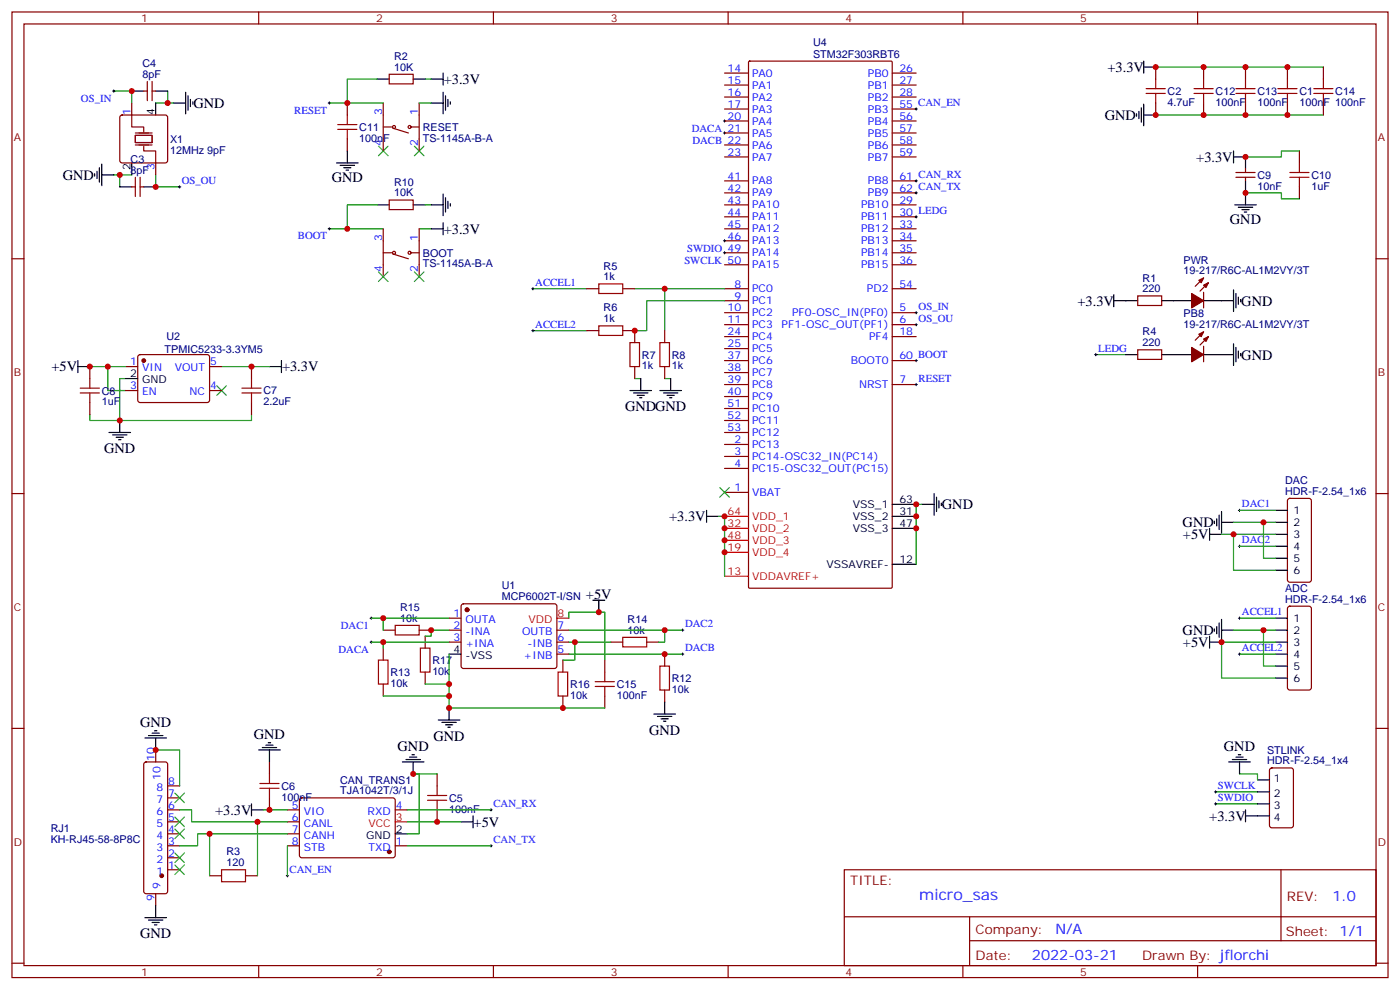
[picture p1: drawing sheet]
<svg xmlns="http://www.w3.org/2000/svg" width="412mm" height="292mm" viewBox="0 0 412 292" stroke-linecap="round" stroke-linejoin="round" font-family="sans-serif">
<g fill="none" stroke="#870000" stroke-width=".35">
<path d="M3.5 3.5h405.4v284.4h-405.4zM7.1 7.1h398.2v277.2h-398.2zM76.2 3.5v3.6M145.3 3.5v3.6M214.5 3.5v3.6M220.5 18.2l.3-.2h41.7l.3 .3v154.6l-.3 .3h-41.7l-.3-.3zM283.6 3.5v3.6M340.4 19.8v3.5M352.8 3.5v3.6M354.5 19.8v3.5M366.9 19.8v3.5M379.2 19.8v3.5"/>
<path d="M389.8 19.8v3.5M35.5 34.1l.5-.2h12.7l.5 .2 .2 .5v12.7l-.2 .5-.5 .2h-12.7l-.5-.3-.2-.4v-12.7zM38.8 30.3v3.6M42.3 26.8h1.1M43.4 24v5.6M44.8 24v5.6M44.8 26.8h1.1M102.3 30.3v3.6M112.9 30.3v14.1M112.9 37.4h2.5M114.7 21.9h7v2.8h-7zM115.7 37.7l4.6 1.5"/>
<path d="M121 37.4h2.5M123.5 30.3v14.1M213.4 39.2h7.1M213.4 35.6h7.1M213.4 32.1h7.1M213.4 28.6h7.1M213.4 25h7.1M213.4 21.5h7.1M262.8 39.2h7.1M262.8 35.6h7.1M262.8 32.1h7.1M262.8 28.6h7.1"/>
<path d="M262.8 25h7.1M262.8 21.5h7.1M340.4 30.3v3.6M354.5 30.3v3.6M366.9 30.3v3.6M379.2 30.3v3.6M389.8 30.3v3.6M38.8 55h1.1M39.9 52.2v5.7M41.3 52.2v5.7M41.3 55h1M45.9 48v3.5"/>
<path d="M102.3 40.9v3.5M114.7 58.9h7v2.8h-7zM213.4 56.8h7.1M213.4 53.3h7.1M213.4 46.2h7.1M213.4 42.7h7.1M262.8 56.8h7.1M262.8 53.3h7.1M262.8 46.2h7.1M262.8 42.7h7.1M364.1 52.2h5.6M364.1 50.8h5.6"/>
<path d="M366.9 49.7v1.1M366.9 52.2v1.1M382.8 44.4v3.6M382.8 55v3.6M3.5 76.2h3.6M112.9 67.4v14.1M112.9 74.4h2.5M115.7 74.8l4.6 1.4M121 74.4h2.5M123.5 67.4v14.1M213.4 78h7.1M213.4 74.4h7.1"/>
<path d="M213.4 70.9h7.1M213.4 67.4h7.1M213.4 63.9h7.1M213.4 60.3h7.1M262.8 78h7.1M262.8 74.4h7.1M262.8 70.9h7.1M262.8 67.4h7.1M262.8 63.9h7.1M262.8 60.3h7.1M405.3 76.2h3.6M172.9 85h3.5"/>
<path d="M172.9 97.4h3.5M183.4 85h3.6M183.4 97.4h3.6v3.5M195.8 97.4v3.5M213.4 99.1h7.1M213.4 95.6h7.1M213.4 92.1h7.1M213.4 85h7.1M213.4 88.5h7.1M262.8 99.1h7.1M262.8 95.6h7.1M262.8 92.1h7.1"/>
<path d="M262.8 85h7.1M335.1 87.1h7.1v2.9h-7.1zM354.5 81.8l-2.4 2.5M354.5 86.1v4.6M354.5 97.7l-2.4 2.5M356 83.3l-2.5 2.4M356 99.1l-2.5 2.5M26.5 107.9v3.6M26.5 118.5v3.6M37 107.9h3.6M37 115h3.6M40.8 104.6l.5-.2 20 .1 .4 .6v13l-.7 .4h-20l-.4-.7v-12.7z"/>
<path d="M61.7 107.9h3.6M61.7 115h3.6M74.1 107.9v3.6M74.1 118.5v3.6M187 107.9v3.6M195.8 107.9v3.6M213.4 116.8h7.1M213.4 113.2h7.1M213.4 109.7h7.1M213.4 106.2h7.1M213.4 102.7h7.1M262.8 113.2h7.1"/>
<path d="M262.8 106.2h7.1M335.1 103h7.1v2.8h-7.1zM354.5 102v4.5M213.4 137.9h7.1M213.4 134.4h7.1M213.4 130.9h7.1M213.4 127.4h7.1M213.4 123.8h7.1M213.4 120.3h7.1M3.5 145.3h3.6M213.4 145h7.1M379.5 147l.4-.2h5.7l.6 .4 .1 23.5-.5 .7h-5.9l-.6-.4-.1-23.5z"/>
<path d="M405.3 145.3h3.6M136.1 178l.4-.2 27.1 .1 .4 .6v17.9l-.7 .4h-27l-.5-.7v-17.6zM379.5 178.7l.4-.2h5.7l.6 .4 .1 23.6-.5 .6-5.9 .1-.6-.5-.1-23.5zM112.9 190.9v3.5M112.9 185.6h3.5M123.5 185.6h3.5M125.2 187.3v3.6M125.2 197.9v3.5M132.3 182h3.5M132.3 185.6h3.5M132.3 189.1h3.5M164 185.6h3.6"/>
<path d="M164 189.1h3.6M164 192.6h3.6M165.8 194.4v3.5M178.2 194.4v3.5M179.9 189.1h3.5M190.5 189.1h3.5M195.8 192.6v3.5M3.5 214.5h3.6M112.9 201.4v3.6M165.8 205v3.5M178.2 205v3.5M195.8 203.2v3.5"/>
<path d="M405.3 214.5h3.6M42.6 224.6l.4-.2h5.7l.5 .2 .2 .5v37.4l-.2 .5-.5 .2h-5.7l-.5-.3-.2-.4v-37.4zM45.9 220.8v3.6M49.4 238.5h3.5M49.4 235h3.5M49.4 231.4h3.5M79.4 224.4v3.5M79.4 235v3.5M84.7 238.5h3.5M88.4 235.2l.5-.2h27.1l.4 .7v16.5l-.7 .4-27.1-.1-.4-.6v-16.2zM116.4 238.5h3.5M128.8 227.9v3.5"/>
<path d="M128.8 238.5v3.5M374.2 226.3l.4-.2h5.7l.6 .5 .1 16.5-.5 .6-5.9 .1-.6-.5-.1-16.5zM49.4 256.1h3.5M49.4 252.6h3.5M49.4 249.1h3.5M49.4 245.5h3.5M49.4 242h3.5M61.7 257.9h3.6M72.3 257.9h3.5M84.7 249.1h3.5M84.7 245.5h3.5M84.7 242h3.5"/>
<path d="M116.4 249.1h3.5M248.7 256.1h156.6v28.2h-156.6zM377.3 256.1v20.9M45.9 263.2v3.5M248.7 270h156.5M285.6 277h119.6M285.6 270v14.1M3.5 283.6h3.6M76.2 284.3v3.6M145.3 284.3v3.6M214.5 284.3v3.6M283.6 284.3v3.6"/>
<path d="M352.8 284.3v3.6M405.3 283.6h3.6"/>
<circle cx="116.1" cy="37.4" r=".44"/>
<circle cx="120.6" cy="37.4" r=".44"/>
<circle cx="116.1" cy="74.4" r=".44"/>
<circle cx="120.6" cy="74.4" r=".44"/>
</g>
<g fill="none" stroke="#008700" stroke-width=".35">
<path d="M340.4 19.8h49.4M33.5 26.8h5.3v3.5M45.9 30.3h5.3M49.4 26.8v3.5M97 30.3h15.9M111.1 23.3h-8.8v7M123.5 30.3h3.5M125.2 23.3h1.8M340.4 33.9h49.4M33.5 51.5h5.3M35.3 51.5v3.5M45.9 51.5v3.5h7"/>
<path d="M366.9 56.8h10.6v1.8h5.3M382.8 44.4h-5.3v1.8h-10.6M97 67.4h15.9M111.1 60.3h-8.8v7.1M123.5 67.4h3.5M125.2 60.3h1.8M157 85h15.9M157 97.4h15.9M187 85h26.4M195.8 85v12.4M213.4 88.5h-22.9v8.9h-3.5M26.5 107.9h10.5"/>
<path d="M31.7 107.9v7.1h5.3M37 111.5h-1.7v12.3h-8.8v-1.7M65.3 107.9h14.1M187 111.5h1.7M195.8 111.5h1.8M322.8 104.4h8.8M74.1 122.1v1.7h-38.8M211.7 152h1.7v17.7M271.6 148.5h-1.7v17.7M359.8 157.3h15.9M363.4 157.3v10.6h12.3M363.4 153.8h12.3"/>
<path d="M365.1 150.3h10.6M372.2 153.8v10.6h3.5M365.1 160.9h10.6M109.4 182h22.9M109.4 189.1h22.9M112.9 182v3.6M112.9 189.1v1.8M132.3 192.6v15.9h45.9M132.3 185.6h-5.3v1.7h-1.8M167.6 182v-1.7h10.6v14.1M167.6 192.6h33.5M167.6 185.6h33.5"/>
<path d="M167.6 189.1h12.3M169.3 189.1v5.3h-3.5M195.8 185.6v3.5h-1.8M363.4 185.6h12.3M365.1 182h10.6M365.1 192.6h10.6M372.2 185.6v10.5h3.5M375.7 189.1h-15.9v10.6h15.9M112.9 205h19.4M125.2 201.4h7.1M45.9 220.8h7v10.6M52.9 238.5h3.5v3.5h28.3"/>
<path d="M77.6 238.5h7.1M119.9 238.5h24.7M128.8 227.9h-7.1h1.8v17.6h-3.6M358.1 236.7h12.3M358.1 233.2h12.3M365.1 227.9h5.3v1.8M61.7 245.5v12.4M75.8 242v15.9M84.7 245.5h-26.5v3.6h-5.3M84.7 249.1v8.8M119.9 242h15.9M119.9 249.1h24.7"/>
</g>
<g fill="none" stroke="#000" stroke-width=".35">
<path d="M336.9 19.8h3.5M336.9 18v3.5M38.8 26.8h3.5M45.9 30.3v3.6M45.9 26.8h3.5M51.2 30.3h3.5M54.7 27.2v6.3M55.4 28.2v4.3M56.1 29.3v2.1M56.8 30v.7M111.1 23.3h3.6M121.7 23.3h3.5"/>
<path d="M127 30.3h3.5M127 23.3h3.5M130.5 21.5v3.5M130.5 27.2v6.3M131.2 28.2v4.3M131.9 29.3v2.1M132.6 30v.7M334.8 33.5v.7M335.5 32.8v2.1M336.2 31.8v4.2M336.9 30.7v6.3M336.9 33.9h3.5"/>
<path d="M27.9 51.2v.7M28.6 50.4v2.2M29.3 49.4v4.2M30 51.5h3.5M30 48.3v6.4M35.3 55h3.5M38.8 48v3.5M42.3 55h3.6M99.1 48h6.4M100.2 48.7h4.2M101.2 49.4h2.2M102 50.1h.7"/>
<path d="M102.3 44.4v3.6M130.5 57.1v6.4M131.2 58.2v4.2M131.9 59.3v2.1M132.6 60v.7M363.4 44.4v3.6M363.4 46.2h3.5v3.5M366.9 53.3v7M111.1 60.3h3.6M121.7 60.3h3.5M127 60.3h3.5M127 67.4h3.5"/>
<path d="M130.5 65.6v3.5M363.7 60.3h6.4M364.8 61h4.2M365.8 61.7h2.1M366.5 62.4h.7M328.1 88.5h7M328.1 86.8v3.5M342.2 88.5h8.8M354.5 88.5h8.9M363.4 85.4v6.3M364.1 86.4v4.3M364.8 87.5v2.1"/>
<path d="M365.5 88.2v.7M22.9 107.9h3.6M22.9 106.2v3.5M37 111.5h3.6M79.4 107.9h3.5M82.9 106.2v3.5M185.6 115h6.3M186.6 115.7h4.3M187.7 116.4h2.1M188.4 117.1h.7M188.7 111.5v3.5M194.4 115h6.3"/>
<path d="M195.4 115.7h4.3M196.5 116.4h2.1M197.2 117.1h.7M197.6 111.5v3.5M331.6 104.4h3.5M342.2 104.4h8.8M354.5 104.4h8.9M363.4 101.2v6.4M364.1 102.3v4.2M364.8 103.4v2.1M365.5 104.1v.7M32.1 127.4h6.4"/>
<path d="M33.2 128.1h4.2M34.2 128.8h2.1M34.9 129.5h.7M35.3 123.8v3.6M208.1 152h3.6M208.1 150.3v3.5M262.8 155.6h7.1M262.8 152h7.1M262.8 148.5h7.1M271.6 148.5h3.6M275.2 145.3v6.4M275.9 146.4v4.2"/>
<path d="M276.6 147.5v2.1M277.3 148.2v.7M356.3 157.3h3.5M356.3 155.6v3.5M357.7 153.5v.7M358.4 152.8v2.1M359.1 151.7v4.2M359.8 153.8h3.6M359.8 150.6v6.4M375.7 150.3h3.5M375.7 153.8h3.5M375.7 157.3h3.5"/>
<path d="M174.6 176.7h3.6M176.4 176.7v3.6M262.8 166.2h7.1M375.7 160.9h3.5M375.7 164.4h3.5M375.7 167.9h3.5M132.3 192.6h3.5M356.3 189.1h3.5M356.3 187.3v3.6M357.7 185.2v.7M358.4 184.5v2.1M359.1 183.4v4.3"/>
<path d="M359.8 185.6h3.6M359.8 182.4v6.3M375.7 182h3.5M375.7 185.6h3.5M375.7 189.1h3.5M375.7 192.6h3.5M375.7 196.1h3.5M375.7 199.7h3.5M42.7 217.3h6.3M43.7 216.6h4.3M44.8 215.9h2.1M45.5 215.2h.7"/>
<path d="M45.9 217.3v3.5M78.3 219.4h2.1M79 218.7h.7M129.1 212h6.4M130.2 212.7h4.2M131.2 213.4h2.1M131.9 214.1h.7M132.3 208.5v3.5M192.6 210.3h6.4M193.7 211h4.2M194.7 211.7h2.1M195.4 212.4h.7"/>
<path d="M195.8 206.7v3.6M74.1 238.5h3.5M74.1 236.7v3.5M76.2 220.8h6.3M77.3 220.1h4.2M79.4 220.8v3.6M118.5 224.4h6.4M119.6 223.7h4.2M120.6 223h2.2M121.4 222.3h.7M121.7 224.4v3.5M361.9 224.4h6.4"/>
<path d="M363 223.7h4.2M364.1 223h2.1M364.8 222.3h.7M365.1 224.4v3.5M366.9 238.5v3.5M370.4 229.7h3.5M370.4 233.2h3.5M370.4 236.7h3.5M116.4 245.5h3.5M135.8 242h3.5M139.3 240.2v3.6M366.9 240.2h7"/>
<path d="M42.7 270.2h6.3M43.7 270.9h4.3M44.8 271.6h2.1M45.5 272.3h.7M45.9 266.7v3.5"/>
</g>
<g fill="none" stroke="#000" stroke-width=".29">
<path d="M33.2 26.8h.7M33.5 26.5v.7M96.7 30.3h.7M97 30v.7M213.1 35.6h.7M213.1 39.2h.7M213.4 35.3v.7M213.4 38.8v.7M269.5 32.1h.7M269.9 31.8v.7M52.6 55h.7M52.9 54.7v.7"/>
<path d="M269.5 53.3h.7M269.5 56.8h.7M269.9 52.9v.7M269.9 56.4v.7M96.7 67.4h.7M97 67v.7M213.1 70.9h.7M213.1 74.4h.7M213.4 70.6v.7M213.4 74.1v.7M269.5 63.9h.7M269.9 63.5v.7"/>
<path d="M156.6 97.4h.7M156.6 85h.7M157 84.7v.7M157 97v.7M269.5 92.1h.7M269.5 95.6h.7M269.9 91.7v.7M269.9 95.2v.8M269.5 113.2h.7M269.5 106.2h.7M269.9 105.8v.7M269.9 112.9v.7"/>
<path d="M322.4 104.4h.7M322.8 104.1v.7M364.8 150.3h.7M365.1 149.9v.7M364.8 160.9h.7M365.1 160.5v.7M109 182h.7M109 189.1h.7M109.4 181.7v.7M109.4 188.7v.7M200.7 192.6h.7M200.7 185.6h.7"/>
<path d="M201.1 185.2v.7M201.1 192.3v.7M364.8 182h.7M364.8 192.6h.7M365.1 181.7v.7M365.1 192.3v.7M144.3 238.5h.7M144.6 238.1v.7M357.7 233.2h.7M357.7 236.7h.7M358.1 232.8v.7M358.1 236.4v.7"/>
<path d="M84.3 257.9h.7M84.7 257.5v.7M144.3 249.1h.7M144.6 248.7v.7"/>
</g>
<path d="M38.8 33.9v3.5h3.5v1.4M39.9 39.9h4.9v2.1h-4.9zM39.9 39.2h4.9M39.9 42.7h4.9M42.3 43v1.4h3.6v3.6" fill="none" stroke="#870012" stroke-width=".35"/>
<g fill="none" stroke="#3c3" stroke-width=".35">
<path d="M111.5 43l2.8 2.9M114.3 43l-2.8 2.9M122.1 43l2.8 2.9M124.9 43l-2.8 2.9M111.5 80.1l2.8 2.8M114.3 80.1l-2.8 2.8M122.1 80.1l2.8 2.8M124.9 80.1l-2.8 2.8M63.9 113.6l2.8 2.8M66.7 113.6l-2.8 2.8M212 143.6l2.8 2.8M214.8 143.6l-2.8 2.8"/>
<path d="M51.5 233.5l2.8 2.9M54.3 233.5l-2.8 2.9M51.5 254.7l2.8 2.8M51.5 251.2l2.8 2.8M51.5 244.1l2.8 2.8M51.5 240.6l2.8 2.8M54.3 254.7l-2.8 2.8M54.3 251.2l-2.8 2.8M54.3 244.1l-2.8 2.8M54.3 240.6l-2.8 2.8"/>
</g>
<g fill="#870000" stroke="#870000" stroke-width=".35">
<path d="M351 86.4l3.5 2.1-3.5 2.2z"/>
<path d="M354.5 84l1.5-.7-.8 1.4z"/>
<path d="M353.1 82.5l1.4-.7-.7 1.5z"/>
<path d="M351 102.3l3.5 2.1-3.5 2.1z"/>
<path d="M354.5 99.8l1.5-.7-.8 1.4z"/>
<path d="M353.1 98.4l1.4-.7-.7 1.4z"/>
<circle cx="47.6" cy="257.9" r=".53"/>
<circle cx="114.7" cy="250.8" r=".53"/>
<circle cx="42.3" cy="106.2" r=".53"/>
<circle cx="137.6" cy="179.6" r=".53"/>
</g>
<path d="M213.4 159.1h7.1M213.4 155.6h7.1M213.4 152h7.1M213.4 169.7h7.1M213.4 162.6h7.1M164 182h3.6M116.4 242h3.5" fill="none" stroke="#f00" stroke-width=".35"/>
<g fill="none" stroke="#a10000" stroke-width=".35">
<path d="M99.5 38.1h5.6M99.5 36.7h5.6M102.3 33.9v2.8M102.3 38.1v2.8M337.6 27.5h5.7M337.6 26.1h5.7M340.4 23.3v2.8M340.4 27.5v2.8M351.7 27.5h5.7M351.7 26.1h5.7M354.5 23.3v2.8M354.5 27.5v2.8"/>
<path d="M364.1 27.5h5.6M364.1 26.1h5.6M366.9 23.3v2.8M366.9 27.5v2.8M376.4 27.5h5.7M376.4 26.1h5.7M379.2 23.3v2.8M379.2 27.5v2.8M387 27.5h5.6M387 26.1h5.6M389.8 23.3v2.8M389.8 27.5v2.8"/>
<path d="M379.9 52.2h5.7M379.9 50.8h5.7M382.8 48v2.8M382.8 52.2v2.8M176.4 96h7v2.8h-7zM176.4 83.6h7v2.8h-7zM23.6 115.7h5.7M23.6 114.3h5.7M26.5 111.5v2.8M26.5 115.7v2.8M71.3 115.7h5.6M71.3 114.3h5.6"/>
<path d="M74.1 111.5v2.8M74.1 115.7v2.8M185.6 100.9h2.8v7h-2.8zM194.4 100.9h2.8v7h-2.8zM111.5 194.4h2.8v7h-2.8zM116.4 184.1h7.1v2.9h-7.1zM123.8 190.9h2.8v7h-2.8zM164.4 197.9h2.8v7.1h-2.8zM178.2 197.9v2.8M183.4 187.7h7.1v2.8h-7.1zM194.4 196.1h2.8v7.1h-2.8zM175.3 200.7h5.7"/>
<path d="M175.3 202.1h5.7M178.2 202.1v2.9M76.6 232.1h5.6M76.6 230.7h5.6M79.4 227.9v2.8M79.4 232.1v2.9M125.9 235.7h5.7M125.9 234.2h5.7M128.8 231.4v2.8M128.8 235.7v2.8M65.3 256.1h7v3.5h-7z"/>
</g>
<g fill="#c00">
<circle cx="35.3" cy="51.5" r=".88"/>
<circle cx="49.4" cy="30.3" r=".88"/>
<circle cx="340.4" cy="19.8" r=".88"/>
<circle cx="340.4" cy="33.9" r=".88"/>
<circle cx="79.4" cy="238.5" r=".88"/>
<circle cx="35.3" cy="123.8" r=".88"/>
<circle cx="74.1" cy="107.9" r=".88"/>
<circle cx="26.5" cy="107.9" r=".88"/>
<circle cx="31.8" cy="107.9" r=".88"/>
<circle cx="366.9" cy="56.8" r=".88"/>
<circle cx="102.3" cy="30.3" r=".88"/>
<circle cx="45.9" cy="220.8" r=".88"/>
<circle cx="366.9" cy="46.2" r=".88"/>
<circle cx="45.9" cy="55" r=".88"/>
<circle cx="38.8" cy="26.8" r=".88"/>
<circle cx="372.2" cy="153.8" r=".88"/>
<circle cx="363.4" cy="157.3" r=".88"/>
<circle cx="372.2" cy="185.6" r=".88"/>
<circle cx="359.8" cy="189.1" r=".88"/>
<circle cx="61.7" cy="245.5" r=".88"/>
<circle cx="75.8" cy="242" r=".88"/>
<circle cx="102.3" cy="67.4" r=".88"/>
<circle cx="213.4" cy="162.6" r=".88"/>
<circle cx="213.4" cy="159.1" r=".88"/>
<circle cx="213.4" cy="155.6" r=".88"/>
<circle cx="213.4" cy="152" r=".88"/>
<circle cx="269.9" cy="155.6" r=".88"/>
<circle cx="269.9" cy="152" r=".88"/>
<circle cx="269.9" cy="148.5" r=".88"/>
<circle cx="195.8" cy="85" r=".88"/>
<circle cx="128.8" cy="242" r=".88"/>
<circle cx="121.7" cy="227.9" r=".88"/>
<circle cx="187" cy="97.4" r=".88"/>
<circle cx="379.2" cy="33.9" r=".88"/>
<circle cx="354.5" cy="33.9" r=".88"/>
<circle cx="366.9" cy="33.9" r=".88"/>
<circle cx="379.2" cy="19.8" r=".88"/>
<circle cx="354.5" cy="19.8" r=".88"/>
<circle cx="366.9" cy="19.8" r=".88"/>
<circle cx="176.4" cy="180.3" r=".88"/>
<circle cx="195.8" cy="192.6" r=".88"/>
<circle cx="132.3" cy="205" r=".88"/>
<circle cx="112.9" cy="182" r=".88"/>
<circle cx="195.8" cy="185.6" r=".88"/>
<circle cx="132.3" cy="208.5" r=".88"/>
<circle cx="169.3" cy="189.1" r=".88"/>
<circle cx="112.9" cy="189.1" r=".88"/>
<circle cx="127" cy="185.6" r=".88"/>
<circle cx="132.3" cy="201.4" r=".88"/>
<circle cx="165.8" cy="208.5" r=".88"/>
</g>
<text font-size="4.6" fill="#00f" x="270.8" y="265.1">micro_sas</text>
<g font-size="4.2">
<text x="326.2" y="21.2">+3.3V</text>
<text x="130.7" y="24.7">+3.3V</text>
<text x="57" y="31.8">GND</text>
<text x="325.4" y="35.3">GND</text>
<text x="352.4" y="47.6">+3.3V</text>
<text x="18.5" y="52.9">GND</text>
<text x="97.7" y="53.6">GND</text>
<text x="362.3" y="66">GND</text>
<text x="130.7" y="68.8">+3.3V</text>
<text x="317.4" y="90">+3.3V</text>
<text x="365.7" y="90">GND</text>
<text x="365.7" y="105.9">GND</text>
<text x="15.2" y="109.4">+5V</text>
<text x="83.1" y="109.3">+3.3V</text>
<text x="184.1" y="121">GNDGND</text>
<text x="30.7" y="133.4">GND</text>
<text x="277.5" y="150">GND</text>
<text x="197.1" y="153.5">+3.3V</text>
<text x="348.4" y="155.2">GND</text>
<text x="348.4" y="158.7">+5V</text>
<text x="172.6" y="176.4">+5V</text>
<text x="348.4" y="187">GND</text>
<text x="348.4" y="190.5">+5V</text>
<text x="41.3" y="214.1">GND</text>
<text x="74.8" y="217.7">GND</text>
<text x="117.1" y="221.2">GND</text>
<text x="127.7" y="218.1">GND</text>
<text x="191.2" y="216.3">GND</text>
<text x="360.5" y="221.1">GND</text>
<text x="63.4" y="239.9">+3.3V</text>
<text x="139.5" y="243.4">+5V</text>
<text x="356.2" y="241.7">+3.3V</text>
<text x="41.3" y="276.3">GND</text>
</g>
<g font-size="4.2" fill="#00f">
<text x="392.5" y="265.4">1.0</text>
<text x="310.9" y="274.9">N/A</text>
<text x="304" y="282.7">2022-03-21</text>
</g>
<g font-size="3.9" fill="#800">
<text x="250.5" y="260.7">TITLE:</text>
<text x="379.1" y="265.4">REV:</text>
<text x="287.4" y="274.9">Company:</text>
<text x="378.7" y="275.5">Sheet: 1/1</text>
<text x="287.4" y="282.6">Date:</text>
<text x="336.4" y="282.7">Drawn By: jflorchi</text>
</g>
<g font-size="3.2" fill="#800">
<text x="41.6" y="6.5">1</text>
<text x="110.8" y="6.5">2</text>
<text x="179.9" y="6.5">3</text>
<text x="249.1" y="6.5">4</text>
<text x="318.2" y="6.5">5</text>
<text x="4.1" y="41.6">A</text>
<text x="405.9" y="41.6">A</text>
<text x="4.1" y="110.8">B</text>
<text x="405.9" y="110.8">B</text>
<text x="4.1" y="179.9">C</text>
<text x="405.9" y="179.9">C</text>
<text x="4.1" y="249.1">D</text>
<text x="405.9" y="249.1">D</text>
<text x="41.6" y="287.3">1</text>
<text x="110.8" y="287.3">2</text>
<text x="179.9" y="287.3">3</text>
<text x="249.1" y="287.3">4</text>
<text x="318.2" y="287.3">5</text>
</g>
<g font-size="3.2" fill="#000080">
<text x="116.1" y="17.6">R2</text>
<text x="239.5" y="16.9">STM32F303RBT6</text>
<text x="239.5" y="13.6">U4</text>
<text x="42" y="22.9">8pF</text>
<text x="42" y="19.7">C4</text>
<text x="116.1" y="20.8">10K</text>
<text x="344" y="28">C2</text>
<text x="358.1" y="28">C12</text>
<text x="370.4" y="28">C13</text>
<text x="382.8" y="28">C1</text>
<text x="393.3" y="28">C14</text>
<text x="344" y="31.1">4.7uF</text>
<text x="358.1" y="31.1">100nF</text>
<text x="370.4" y="31.1">100nF</text>
<text x="382.8" y="31.1">100nF 100nF</text>
<text x="105.8" y="41.7">100nF</text>
<text x="105.8" y="38.5">C11</text>
<text x="124.5" y="41.7">TS-1145A-B-A</text>
<text x="124.5" y="38.5">RESET</text>
<text x="38.5" y="47.9">C3</text>
<text x="50.1" y="45.2">12MHz 9pF</text>
<text x="50.1" y="42">X1</text>
<text x="38.5" y="51.2">8pF</text>
<text x="370.4" y="52.7">C9</text>
<text x="386.3" y="52.7">C10</text>
<text x="116.1" y="57.9">10K</text>
<text x="116.1" y="54.6">R10</text>
<text x="370.4" y="55.8">10nF</text>
<text x="386.3" y="55.8">1uF</text>
<text x="124.5" y="75.6">BOOT</text>
<text x="348.7" y="77.6">PWR</text>
<text x="124.5" y="78.8">TS-1145A-B-A</text>
<text x="177.8" y="82.5">1k</text>
<text x="177.8" y="79.4">R5</text>
<text x="336.6" y="82.9">R1</text>
<text x="348.7" y="80.8">19-217/R6C-AL1M2VY/3T</text>
<text x="336.6" y="86.1">220</text>
<text x="177.8" y="94.9">1k</text>
<text x="177.8" y="91.7">R6</text>
<text x="348.7" y="93.5">PB8</text>
<text x="49.1" y="100.2">U2</text>
<text x="336.6" y="102">220</text>
<text x="336.6" y="98.8">R4</text>
<text x="348.7" y="96.7">19-217/R6C-AL1M2VY/3T</text>
<text x="48.5" y="103.8">TPMIC5233-3.3YM5</text>
<text x="189.1" y="105.6">R7</text>
<text x="197.9" y="105.6">R8</text>
<text x="189.1" y="108.7">1k</text>
<text x="197.9" y="108.7">1k</text>
<text x="30" y="119.3">1uF</text>
<text x="30" y="116.2">C8</text>
<text x="77.6" y="119.3">2.2uF</text>
<text x="77.6" y="116.1">C7</text>
<text x="378.5" y="142.5">DAC</text>
<text x="378.5" y="145.7">HDR-F-2.54_1x6</text>
<text x="147.8" y="173.6">U1</text>
<text x="117.8" y="179.9">R15</text>
<text x="147.8" y="176.7">MCP6002T-I/SN</text>
<text x="378.5" y="177.4">HDR-F-2.54_1x6</text>
<text x="378.5" y="174.3">ADC</text>
<text x="117.8" y="183.1">10k</text>
<text x="184.9" y="183.4">R14</text>
<text x="184.9" y="186.6">10k</text>
<text x="127.4" y="195.6">R17</text>
<text x="115" y="202.2">10k</text>
<text x="115" y="199">R13</text>
<text x="127.4" y="198.7">10k</text>
<text x="167.9" y="202.6">R16</text>
<text x="181.7" y="202.6">C15</text>
<text x="197.9" y="204">10k</text>
<text x="197.9" y="200.8">R12</text>
<text x="167.9" y="205.8">10k</text>
<text x="181.7" y="205.8">100nF</text>
<text x="373.2" y="221.9">STLINK</text>
<text x="373.2" y="225.1">HDR-F-2.54_1x4</text>
<text x="82.9" y="232.6">C6</text>
<text x="100.2" y="233.9">TJA1042T/3/1J</text>
<text x="100.2" y="230.8">CAN_TRANS1</text>
<text x="82.9" y="235.8">100nF</text>
<text x="132.3" y="239.3">100nF</text>
<text x="132.3" y="236.1">C5</text>
<text x="14.9" y="244.9">RJ1</text>
<text x="14.9" y="248.1">KH-RJ45-58-8P8C</text>
<text x="66.7" y="251.9">R3</text>
<text x="66.7" y="255.1">120</text>
</g>
<g font-size="3.2" fill="#00f">
<text x="214.3" y="21.2">14</text>
<text x="221.5" y="22.6">PA0</text>
<text x="255.7" y="22.6">PB0</text>
<text x="264.9" y="21.2">26</text>
<text x="23.9" y="29.9">OS_IN</text>
<text x="214.3" y="28.2">16</text>
<text x="214.3" y="24.7">15</text>
<text x="221.5" y="29.6">PA2</text>
<text x="221.5" y="26.1">PA1</text>
<text x="255.7" y="29.6">PB2</text>
<text x="255.7" y="26.1">PB1</text>
<text x="264.9" y="28.2">28</text>
<text x="264.9" y="24.7">27</text>
<text x="38.5" y="33.9" transform="rotate(-90 38.5 33.9)">1</text>
<text x="86.7" y="33.4">RESET</text>
<text x="112.5" y="33.9" transform="rotate(-90 112.5 33.9)">3</text>
<text x="123.1" y="33.9" transform="rotate(-90 123.1 33.9)">1</text>
<text x="214.3" y="35.3">20</text>
<text x="214.3" y="31.8">17</text>
<text x="221.5" y="33.2">PA3</text>
<text x="255.7" y="33.2">PB3</text>
<text x="264.9" y="35.3">56</text>
<text x="264.9" y="31.8">55 CAN_EN</text>
<text x="203.8" y="38.8">DACA 21</text>
<text x="221.5" y="40.2">PA5</text>
<text x="221.5" y="36.7">PA4</text>
<text x="255.7" y="40.2">PB5</text>
<text x="255.7" y="36.7">PB4</text>
<text x="264.9" y="38.8">57</text>
<text x="112.5" y="42.9" transform="rotate(-90 112.5 42.9)">4</text>
<text x="123.1" y="42.9" transform="rotate(-90 123.1 42.9)">2</text>
<text x="204" y="42.3">DACB 22</text>
<text x="214.3" y="45.9">23</text>
<text x="221.5" y="47.3">PA7</text>
<text x="221.5" y="43.7">PA6</text>
<text x="255.7" y="47.3">PB7</text>
<text x="255.7" y="43.7">PB6</text>
<text x="264.9" y="45.9">59</text>
<text x="264.9" y="42.3">58</text>
<text x="45.5" y="50" transform="rotate(-90 45.5 50)">3</text>
<text x="214.3" y="52.9">41</text>
<text x="264.9" y="52.9">61 CAN_RX</text>
<text x="53.5" y="54.2">OS_OU</text>
<text x="214.3" y="56.4">42</text>
<text x="214.3" y="60">43</text>
<text x="221.5" y="57.9">PA9</text>
<text x="221.5" y="54.3">PA8</text>
<text x="255.7" y="57.9">PB9</text>
<text x="255.7" y="54.3">PB8</text>
<text x="264.9" y="56.4">62 CAN_TX</text>
<text x="264.9" y="60">29</text>
<text x="214.3" y="63.5">44</text>
<text x="221.5" y="64.9">PA11</text>
<text x="221.5" y="61.4">PA10</text>
<text x="253.6" y="64.9">PB11</text>
<text x="253.6" y="61.4">PB10</text>
<text x="264.9" y="63.5">30 LEDG</text>
<text x="87.7" y="70.5">BOOT</text>
<text x="112.5" y="70.9" transform="rotate(-90 112.5 70.9)">3</text>
<text x="123.1" y="70.9" transform="rotate(-90 123.1 70.9)">1</text>
<text x="214.3" y="70.6">46</text>
<text x="214.3" y="67">45</text>
<text x="221.5" y="72">PA13</text>
<text x="221.5" y="68.4">PA12</text>
<text x="253.6" y="72">PB13</text>
<text x="253.6" y="68.4">PB12</text>
<text x="264.9" y="70.6">34</text>
<text x="264.9" y="67">33</text>
<text x="201.6" y="77.6">SWCLK 50</text>
<text x="202.4" y="74.1">SWDIO 49</text>
<text x="221.5" y="75.5">PA14</text>
<text x="253.6" y="75.5">PB14</text>
<text x="264.9" y="77.6">36</text>
<text x="264.9" y="74.1">35</text>
<text x="112.5" y="80" transform="rotate(-90 112.5 80)">4</text>
<text x="123.1" y="80" transform="rotate(-90 123.1 80)">2</text>
<text x="221.5" y="79">PA15</text>
<text x="253.6" y="79">PB15</text>
<text x="157.7" y="84.1">ACCEL1</text>
<text x="216.4" y="88.2">9</text>
<text x="216.4" y="84.7">8</text>
<text x="221.5" y="89.6">PC1</text>
<text x="221.5" y="86.1">PC0</text>
<text x="255.4" y="86.1">PD2</text>
<text x="264.9" y="84.7">54</text>
<text x="214.3" y="95.2">11</text>
<text x="214.3" y="91.7">10</text>
<text x="221.5" y="93.1">PC2</text>
<text x="233.3" y="93.1">PF0-OSC_IN(PF0)</text>
<text x="264.9" y="95.2">6</text>
<text x="264.9" y="91.7">5</text>
<text x="270.6" y="91.2">OS_IN</text>
<text x="270.6" y="94.7">OS_OU</text>
<text x="157.7" y="96.5">ACCEL2</text>
<text x="214.3" y="98.8">24</text>
<text x="221.5" y="100.2">PC4</text>
<text x="221.5" y="96.7">PC3</text>
<text x="230.3" y="96.7">PF1-OSC_OUT(PF1)</text>
<text x="256" y="100.2">PF4</text>
<text x="264.9" y="98.8">18</text>
<text x="38.4" y="107.6">1</text>
<text x="61.9" y="107.6">5</text>
<text x="214.3" y="105.8">37</text>
<text x="214.3" y="102.3">25</text>
<text x="221.5" y="107.2">PC6</text>
<text x="221.5" y="103.7">PC5</text>
<text x="250.6" y="107.2">BOOT0</text>
<text x="264.9" y="105.8">60 BOOT</text>
<text x="323.5" y="103.5">LEDG</text>
<text x="41.9" y="109.4">VIN</text>
<text x="51.5" y="109.4">VOUT</text>
<text x="214.3" y="112.9">39</text>
<text x="214.3" y="109.4">38</text>
<text x="221.5" y="110.8">PC7</text>
<text x="264.9" y="112.9">7</text>
<text x="270.6" y="112.4">RESET</text>
<text x="38.4" y="114.7">3</text>
<text x="41.9" y="116.4">EN</text>
<text x="55.8" y="116.4">NC</text>
<text x="61.9" y="114.7">4</text>
<text x="214.3" y="116.4">40</text>
<text x="214.3" y="119.9">51</text>
<text x="221.5" y="117.8">PC9</text>
<text x="221.5" y="114.3">PC8</text>
<text x="253.1" y="114.3">NRST</text>
<text x="214.3" y="123.5">52</text>
<text x="221.5" y="124.9">PC11</text>
<text x="221.5" y="121.4">PC10</text>
<text x="214.3" y="127">53</text>
<text x="216.4" y="130.5">2</text>
<text x="221.5" y="131.9">PC13</text>
<text x="221.5" y="128.4">PC12</text>
<text x="216.4" y="137.6">4</text>
<text x="216.4" y="134.1">3</text>
<text x="221.5" y="135.5">PC14-OSC32_IN(PC14)</text>
<text x="221.5" y="139">PC15-OSC32_OUT(PC15)</text>
<text x="216.4" y="144.6">1</text>
<text x="221.5" y="146">VBAT</text>
<text x="365.8" y="149.4">DAC1</text>
<text x="365.8" y="160">DAC2</text>
<text x="100.4" y="185.2">DAC1</text>
<text x="133.6" y="181.7">1</text>
<text x="133.6" y="185.2">2</text>
<text x="137.1" y="183.4">OUTA</text>
<text x="164.2" y="185.2">7</text>
<text x="201.8" y="184.7">DAC2</text>
<text x="365.8" y="181.2">ACCEL1</text>
<text x="133.6" y="188.7">3</text>
<text x="137.1" y="187">-INA</text>
<text x="137.1" y="190.5">+INA</text>
<text x="153.8" y="187">OUTB</text>
<text x="155.4" y="190.5">-INB</text>
<text x="164.2" y="188.7">6</text>
<text x="201.8" y="191.7">DACB</text>
<text x="365.8" y="191.7">ACCEL2</text>
<text x="99.7" y="192.3">DACA</text>
<text x="154.3" y="194">+INB</text>
<text x="164.2" y="192.3">5</text>
<text x="45.5" y="224.2" transform="rotate(-90 45.5 224.2)">10</text>
<text x="46.1" y="232.8">8</text>
<text x="47.3" y="229.7" transform="rotate(-90 47.3 229.7)">10</text>
<text x="49.6" y="231.1">8</text>
<text x="358.8" y="232.3">SWCLK</text>
<text x="46.1" y="239.9">6</text>
<text x="46.1" y="236.4">7</text>
<text x="49.6" y="238.1">6</text>
<text x="49.6" y="234.6">7</text>
<text x="86" y="238.1">5</text>
<text x="89.5" y="239.9">VIO</text>
<text x="108.3" y="239.9">RXD</text>
<text x="116.6" y="238.1">4</text>
<text x="145.3" y="237.6">CAN_RX</text>
<text x="358.8" y="235.8">SWDIO</text>
<text x="46.1" y="243.4">5</text>
<text x="49.6" y="245.2">4</text>
<text x="49.6" y="241.7">5</text>
<text x="86" y="241.7">6</text>
<text x="86" y="245.2">7</text>
<text x="89.5" y="243.4">CANL</text>
<text x="46.1" y="250.5">3</text>
<text x="46.1" y="246.9">4</text>
<text x="49.6" y="248.7">3</text>
<text x="86" y="248.7">8</text>
<text x="89.5" y="246.9">CANH</text>
<text x="89.5" y="250.5">STB</text>
<text x="108.5" y="250.5">TXD</text>
<text x="116.6" y="248.7">1</text>
<text x="145.3" y="248.2">CAN_TX</text>
<text x="46.1" y="257.5">1</text>
<text x="46.1" y="254">2</text>
<text x="49.6" y="255.8">1</text>
<text x="49.6" y="252.2">2</text>
<text x="85.3" y="257.1">CAN_EN</text>
<text x="47.3" y="261.9" transform="rotate(-90 47.3 261.9)">9</text>
<text x="45.5" y="265.4" transform="rotate(-90 45.5 265.4)">9</text>
</g>
<g font-size="3.2">
<text x="45.5" y="33.9" transform="rotate(-90 45.5 33.9)">4</text>
<text x="38.5" y="50" transform="rotate(-90 38.5 50)">2</text>
<text x="38.4" y="111.1">2</text>
<text x="41.9" y="112.9">GND</text>
<text x="251.2" y="149.6">VSS_1</text>
<text x="264.9" y="148.2">63</text>
<text x="251.2" y="153.1">VSS_2</text>
<text x="264.9" y="155.2">47</text>
<text x="264.9" y="151.7">31</text>
<text x="381" y="151.3">1</text>
<text x="381" y="154.9">2</text>
<text x="251.2" y="156.6">VSS_3</text>
<text x="381" y="158.4">3</text>
<text x="381" y="161.9">4</text>
<text x="243.4" y="167.2">VSSAVREF-</text>
<text x="264.9" y="165.8">12</text>
<text x="381" y="165.5">5</text>
<text x="381" y="169">6</text>
<text x="381" y="183.1">1</text>
<text x="381" y="186.6">2</text>
<text x="381" y="190.1">3</text>
<text x="133.6" y="192.3">4</text>
<text x="137.1" y="194">-VSS</text>
<text x="381" y="193.7">4</text>
<text x="381" y="197.2">5</text>
<text x="381" y="200.7">6</text>
<text x="375.2" y="230.4">1</text>
<text x="375.2" y="234.6">2</text>
<text x="375.2" y="238.1">3</text>
<text x="116.6" y="245.2">2</text>
<text x="375.2" y="241.7">4</text>
<text x="107.8" y="246.9">GND</text>
</g>
<g font-size="3.2" fill="#f00">
<text x="214.3" y="155.2">32</text>
<text x="214.3" y="151.7">64</text>
<text x="221.5" y="153.1">VDD_1</text>
<text x="214.3" y="158.7">48</text>
<text x="221.5" y="160.2">VDD_3</text>
<text x="221.5" y="156.6">VDD_2</text>
<text x="214.3" y="162.3">19</text>
<text x="221.5" y="163.7">VDD_4</text>
<text x="214.3" y="169.3">13</text>
<text x="221.5" y="170.7">VDDAVREF+</text>
<text x="155.7" y="183.4">VDD</text>
<text x="164.2" y="181.7">8</text>
<text x="108.5" y="243.4">VCC</text>
<text x="116.6" y="241.7">3</text>
</g>
</svg>
